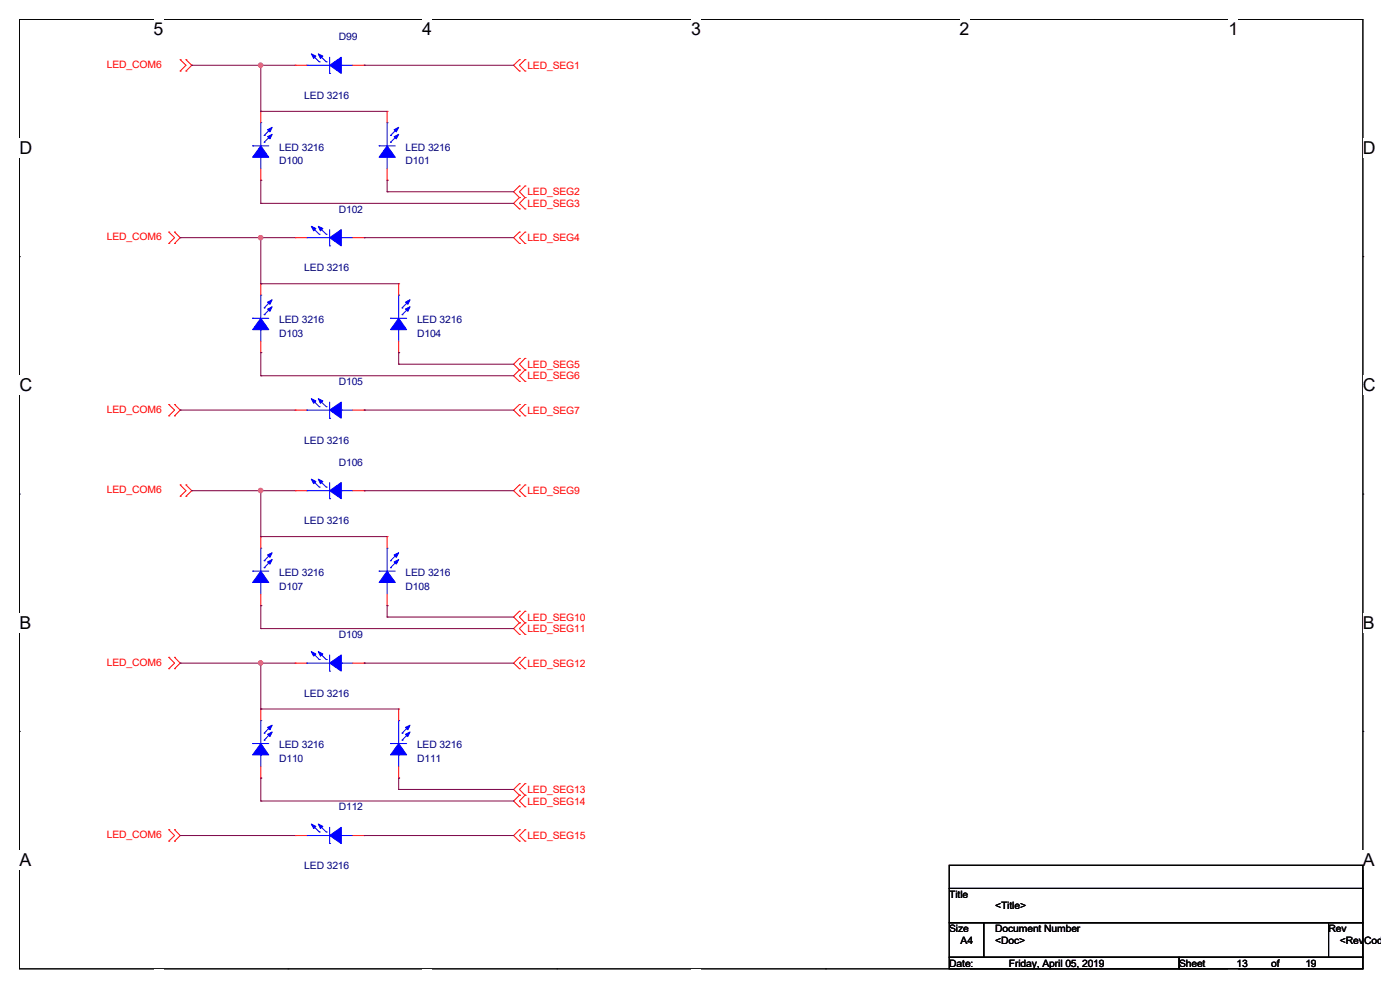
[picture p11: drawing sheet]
<svg xmlns="http://www.w3.org/2000/svg" width="297mm" height="210mm" viewBox="0 0 297 210" stroke-linecap="round" stroke-linejoin="round" font-family="sans-serif">
<path d="M4.1 4.1h285v201.4h-285z" fill="none" stroke="#000" stroke-width=".21"/>
<g fill="#fff">
<path d="M32.6 4.1h2.1v4.2h-2.1z"/>
<path d="M32.6 205.5h2.1v.4h-2.1z"/>
</g>
<path d="M61.1 4.1h.1M61.1 205.5h.1" fill="none" stroke="#000" stroke-width=".21"/>
<g fill="#fff">
<path d="M89.6 4.1h2.1v4.2h-2.1z"/>
<path d="M89.6 205.5h2.1v.4h-2.1z"/>
</g>
<path d="M118.1 4.1h.1M118.1 205.5h.1" fill="none" stroke="#000" stroke-width=".21"/>
<g fill="#fff">
<path d="M146.6 4.1h2.1v4.2h-2.1z"/>
<path d="M146.6 205.5h2.1v.4h-2.1z"/>
</g>
<path d="M175.1 4.1h.1M175.1 205.5h.1" fill="none" stroke="#000" stroke-width=".21"/>
<g fill="#fff">
<path d="M203.6 4.1h2.1v4.2h-2.1z"/>
<path d="M203.6 205.5h2.1v.4h-2.1z"/>
</g>
<path d="M232.1 4.1h.1M232.1 205.5h.1" fill="none" stroke="#000" stroke-width=".21"/>
<g fill="#fff">
<path d="M260.6 4.1h2.1v4.2h-2.1z"/>
<path d="M260.6 205.5h2.1v.4h-2.1z"/>
<path d="M4.1 29.3h2.8v4.2h-2.8z"/>
<path d="M289.1 29.3h2.8v4.2h-2.8z"/>
<path d="M4.1 79.6h2.8v4.2h-2.8z"/>
<path d="M289.1 79.6h2.8v4.2h-2.8z"/>
</g>
<path d="M4.1 54.4h.1M289.1 54.4h.1" fill="none" stroke="#000" stroke-width=".21"/>
<g fill="#fff">
<path d="M4.1 130h2.5v4.2h-2.5z"/>
<path d="M289.1 130h2.6v4.2h-2.6z"/>
</g>
<path d="M4.1 104.8h.1M289.1 104.8h.1" fill="none" stroke="#000" stroke-width=".21"/>
<g fill="#fff">
<path d="M4.1 180.3h2.6v4.2h-2.6z"/>
<path d="M289.1 180.3h2.6v4.2h-2.6z"/>
</g>
<path d="M4.1 155.2h.1M289.1 155.2h.1M201.4 183.6h87.7v4.9h-87.7zM201.4 188.5h87.7v7.2h-87.7zM201.4 195.7h7.3v7.4h-7.3zM208.7 195.7h73.2v7.4h-73.2zM281.9 195.7h7.2v7.4h-7.2zM201.4 203.1h48.7v2.4h-48.7zM250.1 203.1h39v2.4h-39z" fill="none" stroke="#000" stroke-width=".21"/>
<g fill="none" stroke="#f00" stroke-width=".21">
<path d="M38.2 12.7h.1M38.2 15.1h.1M38.2 12.7l1.3 1.1-1.3 1.3M39.5 15.1h.1M39.5 12.7h.1M39.5 12.7l1.2 1.1-1.2 1.3M62.6 13.8h.1M62.6 13.8h2.5M74.8 13.8h2.5M77.3 13.8h.1M110.2 12.7h.1M110.2 15.1h.1"/>
<path d="M110.2 12.7l-1.2 1.1 1.2 1.3M111.4 15.1h.1M111.4 12.7h.1M111.4 12.7l-1.2 1.1 1.2 1.3M55.3 38.2h.1M55.3 23.6h.1M55.3 23.6v2.4M55.3 35.8v2.4M82.1 38.2h.1M82.1 23.6h.1M82.1 23.6v2.4M82.1 35.8v2.4"/>
<path d="M110.2 39.5h.1M110.2 39.5l-1.2 1.2 1.2 1.2M111.4 39.5h.1M111.4 39.5l-1.2 1.2 1.2 1.2M35.8 49.2h.1M35.8 51.6h.1M35.8 49.2l1.2 1.2-1.2 1.2M37 51.6h.1M37 49.2h.1M37 49.2l1.2 1.2-1.2 1.2M62.6 50.4h.1M62.6 50.4h2.5"/>
<path d="M74.8 50.4h2.5M77.3 50.4h.1M110.2 41.9h.1M110.2 44.3h.1M110.2 49.2h.1M110.2 51.6h.1M110.2 41.9l-1.2 1.2 1.2 1.2M110.2 49.2l-1.2 1.2 1.2 1.2M111.4 41.9h.1M111.4 44.3h.1M111.4 51.6h.1M111.4 49.2h.1"/>
<path d="M111.4 41.9l-1.2 1.2 1.2 1.2M111.4 49.2l-1.2 1.2 1.2 1.2M55.3 74.8h.1M55.3 60.2h.1M55.3 60.2v2.4M55.3 72.4v2.4M84.6 74.8h.1M84.6 60.2h.1M84.6 60.2v2.4M84.6 72.4v2.4M110.2 76h.1M110.2 78.5h.1"/>
<path d="M110.2 76l-1.2 1.3 1.2 1.2M110.2 78.5l-1.2 1.2 1.2 1.2M111.4 78.5h.1M111.4 76h.1M111.4 76l-1.2 1.3 1.2 1.2M111.4 78.5l-1.2 1.2 1.2 1.2M35.8 85.8h.1M35.8 88.2h.1M35.8 85.8l1.2 1.2-1.2 1.2M37 88.2h.1M37 85.8h.1M37 85.8l1.2 1.2-1.2 1.2"/>
<path d="M62.6 87h.1M62.6 87h2.5M74.8 87h2.5M77.3 87h.1M110.2 80.9h.1M110.2 85.8h.1M110.2 88.2h.1M110.2 85.8l-1.2 1.2 1.2 1.2M111.4 80.9h.1M111.4 88.2h.1M111.4 85.8h.1M111.4 85.8l-1.2 1.2 1.2 1.2"/>
<path d="M38.2 102.9h.1M38.2 105.3h.1M38.2 102.9l1.3 1.2-1.3 1.2M39.5 105.3h.1M39.5 102.9h.1M39.5 102.9l1.2 1.2-1.2 1.2M55.3 113.8h.1M55.3 113.8v2.5M62.6 104.1h.1M62.6 104.1h2.5M74.8 104.1h2.5M77.3 104.1h.1"/>
<path d="M82.1 113.8h.1M82.1 113.8v2.5M110.2 102.9h.1M110.2 105.3h.1M110.2 102.9l-1.2 1.2 1.2 1.2M111.4 105.3h.1M111.4 102.9h.1M111.4 102.9l-1.2 1.2 1.2 1.2M35.8 139.4h.1M35.8 139.4l1.2 1.3-1.2 1.2M37 139.4h.1M37 139.4l1.2 1.3-1.2 1.2"/>
<path d="M55.3 128.5h.1M55.3 126v2.5M82.1 128.5h.1M82.1 126v2.5M110.2 129.7h.1M110.2 132.1h.1M110.2 134.6h.1M110.2 139.4h.1M110.2 129.7l-1.2 1.2 1.2 1.2M110.2 132.1l-1.2 1.2 1.2 1.3M110.2 139.4l-1.2 1.3 1.2 1.2M111.4 132.1h.1"/>
<path d="M111.4 129.7h.1M111.4 134.6h.1M111.4 139.4h.1M111.4 129.7l-1.2 1.2 1.2 1.2M111.4 132.1l-1.2 1.2 1.2 1.3M111.4 139.4l-1.2 1.3 1.2 1.2M35.8 141.9h.1M37 141.9h.1M55.3 150.4h.1M55.3 150.4v2.5M62.6 140.7h.1M62.6 140.7h2.5"/>
<path d="M74.8 140.7h2.5M77.3 140.7h.1M84.6 150.4h.1M84.6 150.4v2.5M110.2 141.9h.1M111.4 141.9h.1M35.8 176h.1M35.8 178.4h.1M35.8 176l1.2 1.2-1.2 1.2M37 178.4h.1M37 176h.1M37 176l1.2 1.2-1.2 1.2"/>
<path d="M55.3 165.1h.1M55.3 162.6v2.5M62.6 177.2h.1M62.6 177.2h2.5M74.8 177.2h2.5M77.3 177.2h.1M84.6 165.1h.1M84.6 162.6v2.5M110.2 166.2h.1M110.2 168.7h.1M110.2 171.2h.1M110.2 176h.1"/>
<path d="M110.2 178.4h.1M110.2 166.2l-1.2 1.3 1.2 1.2M110.2 168.7l-1.2 1.2 1.2 1.3M110.2 176l-1.2 1.2 1.2 1.2M111.4 168.7h.1M111.4 166.2h.1M111.4 171.2h.1M111.4 178.4h.1M111.4 176h.1M111.4 166.2l-1.2 1.3 1.2 1.2M111.4 168.7l-1.2 1.2 1.2 1.3M111.4 176l-1.2 1.2 1.2 1.2"/>
</g>
<g fill="none" stroke="#00f" stroke-width=".21">
<path d="M65.1 13.8h.1M65.1 13.8h4.8M66.3 11.7l1.4 1.4M67.7 13.1h.1M67.7 11.7l1.5 1.4M69.2 13.1h.1M69.9 15.6h.1M69.9 12.1v3.5M72.4 13.8h.1M72.4 13.8h2.4M53.6 30.9h.1M53.6 30.9h3.4"/>
<path d="M55.3 33.4h.1M55.3 26h.1M55.3 26v4.9M55.3 33.4v2.4M56 30.2h.1M56 28.7h.1M57.5 28.7l-1.5 1.5M57.5 27.3l-1.5 1.4M80.4 30.9h.1M80.4 30.9h3.5M82.1 33.4h.1M82.1 26h.1"/>
<path d="M82.1 26v4.9M82.1 33.4v2.4M82.8 30.2h.1M82.8 28.7h.1M84.3 28.7l-1.5 1.5M84.3 27.3l-1.5 1.4M65.1 50.4h.1M65.1 50.4h4.8M66.3 48.3l1.4 1.4M67.7 49.7h.1M67.7 48.3l1.5 1.4M69.2 49.7h.1"/>
<path d="M69.9 52.2h.1M69.9 48.7v3.5M72.4 50.4h.1M72.4 50.4h2.4M53.6 67.5h.1M53.6 67.5h3.4M55.3 69.9h.1M55.3 62.6h.1M55.3 62.6v4.9M55.3 69.9v2.5M56 66.8h.1M56 65.3h.1"/>
<path d="M57.5 65.3l-1.5 1.5M57.5 63.8l-1.5 1.5M82.8 67.5h.1M82.8 67.5h3.5M84.6 69.9h.1M84.6 62.6h.1M84.6 62.6v4.9M84.6 69.9v2.5M85.3 66.8h.1M85.3 65.3h.1M86.8 65.3l-1.5 1.5M86.8 63.8l-1.5 1.5"/>
<path d="M65.1 87h.1M65.1 87h4.8M66.3 84.8l1.4 1.5M67.7 86.3h.1M67.7 84.8l1.5 1.5M69.2 86.3h.1M69.9 88.7h.1M69.9 85.3v3.4M72.4 87h.1M72.4 87h2.4M55.3 116.3h.1M55.3 116.3v4.9"/>
<path d="M56 119h.1M57.5 119l-1.5 1.4M57.5 117.5l-1.5 1.5M65.1 104.1h.1M65.1 104.1h4.8M66.3 101.9l1.4 1.4M67.7 103.3h.1M67.7 101.9l1.5 1.4M69.2 103.3h.1M69.9 105.8h.1M69.9 102.4v3.4M72.4 104.1h.1"/>
<path d="M72.4 104.1h2.4M82.1 116.3h.1M82.1 116.3v4.9M82.8 119h.1M84.3 119l-1.5 1.4M84.3 117.5l-1.5 1.5M53.6 121.2h.1M53.6 121.2h3.4M55.3 123.6h.1M55.3 123.6v2.4M56 120.4h.1M66.3 138.5l1.4 1.4"/>
<path d="M67.7 139.9h.1M67.7 138.5l1.5 1.4M69.2 139.9h.1M69.9 138.9v3.5M80.4 121.2h.1M80.4 121.2h3.5M82.1 123.6h.1M82.1 123.6v2.4M82.8 120.4h.1M53.6 157.7h.1M53.6 157.7h3.4M55.3 152.9h.1"/>
<path d="M55.3 152.9v4.8M56 157h.1M56 155.5h.1M57.5 155.5l-1.5 1.5M57.5 154.1l-1.5 1.4M65.1 140.7h.1M65.1 140.7h4.8M69.9 142.4h.1M72.4 140.7h.1M72.4 140.7h2.4M82.8 157.7h.1M82.8 157.7h3.5"/>
<path d="M84.6 152.9h.1M84.6 152.9v4.8M85.3 157h.1M85.3 155.5h.1M86.8 155.5l-1.5 1.5M86.8 154.1l-1.5 1.4M55.3 160.1h.1M55.3 160.1v2.5M65.1 177.2h.1M65.1 177.2h4.8M66.3 175l1.4 1.5M67.7 176.5h.1"/>
<path d="M67.7 175l1.5 1.5M69.2 176.5h.1M69.9 178.9h.1M69.9 175.5v3.4M72.4 177.2h.1M72.4 177.2h2.4M84.6 160.1h.1M84.6 160.1v2.5"/>
</g>
<g fill="#00f" stroke="#00f" stroke-width=".21">
<path d="M69.9 177.2l2.5-1.7v3.4z" fill-rule="evenodd"/>
<path d="M66 174.8l1 .5-.5 .5z" fill-rule="evenodd"/>
<path d="M67.5 174.8l1 .5-.5 .5z" fill-rule="evenodd"/>
<path d="M84.6 157.7l1.7 2.4h-3.5z" fill-rule="evenodd"/>
<path d="M86 154.3l1-.5-.5 1z" fill-rule="evenodd"/>
<path d="M86 155.8l1-.5-.5 1z" fill-rule="evenodd"/>
<path d="M84.6 67.5l1.7 2.4h-3.5z" fill-rule="evenodd"/>
<path d="M86 64.1l1-.5-.5 1z" fill-rule="evenodd"/>
<path d="M86 65.6l1-.5-.5 .9z" fill-rule="evenodd"/>
<path d="M69.9 50.4l2.5-1.7v3.5z" fill-rule="evenodd"/>
<path d="M66 48l1 .5-.5 .5z" fill-rule="evenodd"/>
<path d="M67.5 48l1 .5-.5 .5z" fill-rule="evenodd"/>
<path d="M69.9 87l2.5-1.7v3.4z" fill-rule="evenodd"/>
<path d="M66 84.6l1 .4-.5 .6z" fill-rule="evenodd"/>
<path d="M67.5 84.6l1 .4-.5 .6z" fill-rule="evenodd"/>
<path d="M55.3 121.2l1.7 2.4h-3.4z" fill-rule="evenodd"/>
<path d="M56.8 117.7l.9-.4-.4 .9z" fill-rule="evenodd"/>
<path d="M56.8 119.2l.9-.5-.4 1z" fill-rule="evenodd"/>
<path d="M82.1 30.9l1.8 2.5h-3.5z" fill-rule="evenodd"/>
<path d="M83.6 27.5l1-.5-.5 1z" fill-rule="evenodd"/>
<path d="M83.6 29l1-.5-.5 1z" fill-rule="evenodd"/>
<path d="M55.3 67.5l1.7 2.4h-3.4z" fill-rule="evenodd"/>
<path d="M56.8 64.1l.9-.5-.4 1z" fill-rule="evenodd"/>
<path d="M56.8 65.6l.9-.5-.4 .9z" fill-rule="evenodd"/>
<path d="M69.9 104.1l2.5-1.7v3.4z" fill-rule="evenodd"/>
<path d="M66 101.6l1 .6-.5 .4z" fill-rule="evenodd"/>
<path d="M67.5 101.6l1 .6-.5 .4z" fill-rule="evenodd"/>
<path d="M55.3 30.9l1.7 2.5h-3.4z" fill-rule="evenodd"/>
<path d="M56.8 27.5l.9-.5-.4 1z" fill-rule="evenodd"/>
<path d="M56.8 29l.9-.5-.4 1z" fill-rule="evenodd"/>
<path d="M55.3 157.7l1.7 2.4h-3.4z" fill-rule="evenodd"/>
<path d="M56.8 154.3l.9-.5-.4 1z" fill-rule="evenodd"/>
<path d="M56.8 155.8l.9-.5-.4 1z" fill-rule="evenodd"/>
<path d="M69.9 140.7l2.5-1.8v3.5z" fill-rule="evenodd"/>
<path d="M66 138.2l1 .5-.5 .5z" fill-rule="evenodd"/>
<path d="M67.5 138.2l1 .5-.5 .5z" fill-rule="evenodd"/>
<path d="M82.1 121.2l1.8 2.4h-3.5z" fill-rule="evenodd"/>
<path d="M83.6 117.7l1-.4-.5 .9z" fill-rule="evenodd"/>
<path d="M83.6 119.2l1-.5-.5 1z" fill-rule="evenodd"/>
<path d="M69.9 13.8l2.5-1.7v3.5z" fill-rule="evenodd"/>
<path d="M66 11.4l1 .5-.5 .5z" fill-rule="evenodd"/>
<path d="M67.5 11.4l1 .5-.5 .5z" fill-rule="evenodd"/>
</g>
<g fill="none" stroke="#800040" stroke-width=".21">
<path d="M40.7 13.8h.1M40.7 13.8h21.9M55.3 13.8h.1M55.3 13.8v9.8M77.3 13.8h.1M77.3 13.8h31.7M55.3 23.6h.1M55.3 38.2h.1M55.3 38.2v4.9M55.3 23.6h26.8M82.1 38.2h.1M82.1 38.2v2.5"/>
<path d="M38.2 50.4h.1M38.2 50.4h24.4M55.3 43.1h.1M55.3 50.4h.1M55.3 50.4v9.8M55.3 43.1h53.7M77.3 50.4h.1M77.3 50.4h31.7M82.1 40.7h.1M82.1 40.7h26.9M55.3 60.2h.1M55.3 74.8h.1"/>
<path d="M55.3 79.7h.1M55.3 74.8v4.9M55.3 60.2h29.3M55.3 79.7h53.7M84.6 74.8h.1M84.6 77.3h.1M84.6 74.8v2.5M84.6 77.3h24.4M38.2 87h.1M38.2 87h24.4M77.3 87h.1M77.3 87h31.7"/>
<path d="M40.7 104.1h.1M40.7 104.1h21.9M55.3 104.1h.1M55.3 113.8h.1M55.3 104.1v9.7M55.3 113.8h26.8M77.3 104.1h.1M77.3 104.1h31.7M55.3 128.5h.1M55.3 133.3h.1M55.3 128.5v4.8M55.3 133.3h53.7"/>
<path d="M82.1 128.5h.1M82.1 130.9h.1M82.1 128.5v2.4M82.1 130.9h26.9M38.2 140.7h.1M38.2 140.7h24.4M55.3 140.7h.1M55.3 150.4h.1M55.3 140.7v9.7M55.3 150.4h29.3M77.3 140.7h.1M77.3 140.7h31.7"/>
<path d="M38.2 177.2h.1M38.2 177.2h24.4M55.3 165.1h.1M55.3 169.9h.1M55.3 165.1v4.8M55.3 169.9h53.7M77.3 177.2h.1M77.3 177.2h31.7M84.6 165.1h.1M84.6 167.5h.1M84.6 165.1v2.4M84.6 167.5h24.4"/>
</g>
<g fill="#f0f" stroke="#f0f" stroke-width=".21">
<circle cx="55.3" cy="50.4" r=".47"/>
<circle cx="55.3" cy="13.8" r=".47"/>
<circle cx="55.3" cy="104.1" r=".47"/>
<circle cx="55.3" cy="140.6" r=".47"/>
</g>
<g font-size="3.8">
<text x="32.6" y="7.5">5</text>
<text x="89.6" y="7.5">4</text>
<text x="146.6" y="7.5">3</text>
<text x="203.6" y="7.5">2</text>
<text x="260.6" y="7.5">1</text>
<text x="4.1" y="32.6">D</text>
<text x="289.1" y="32.6">D</text>
<text x="4.1" y="83">C</text>
<text x="289.1" y="83">C</text>
<text x="4.1" y="133.3">B</text>
<text x="289.1" y="133.3">B</text>
<text x="4.1" y="183.7">A</text>
<text x="289.1" y="183.7">A</text>
</g>
<g font-size="2.2" fill="#000080">
<text x="71.9" y="8.6">D99</text>
<text x="64.6" y="21">LED 3216</text>
<text x="59.2" y="34.9">D100</text>
<text x="59.2" y="32">LED 3216</text>
<text x="86" y="34.9">D101</text>
<text x="86" y="32">LED 3216</text>
<text x="71.9" y="45.1">D102</text>
<text x="64.6" y="57.5">LED 3216</text>
<text x="59.2" y="71.5">D103</text>
<text x="59.2" y="68.5">LED 3216</text>
<text x="88.5" y="71.5">D104</text>
<text x="88.5" y="68.5">LED 3216</text>
<text x="71.9" y="81.7">D105</text>
<text x="64.6" y="94.1">LED 3216</text>
<text x="71.9" y="98.8">D106</text>
<text x="64.6" y="111.2">LED 3216</text>
<text x="59.2" y="125.1">D107</text>
<text x="59.2" y="122.2">LED 3216</text>
<text x="86" y="125.1">D108</text>
<text x="86" y="122.2">LED 3216</text>
<text x="71.9" y="135.3">D109</text>
<text x="64.6" y="147.8">LED 3216</text>
<text x="59.2" y="161.7">D110</text>
<text x="59.2" y="158.7">LED 3216</text>
<text x="88.5" y="161.7">D111</text>
<text x="88.5" y="158.7">LED 3216</text>
<text x="71.9" y="171.9">D112</text>
<text x="64.6" y="184.4">LED 3216</text>
</g>
<g font-size="2.2" fill="#f00">
<text x="22.6" y="14.4">LED_COM6</text>
<text x="111.9" y="14.6">LED_SEG1</text>
<text x="111.9" y="41.4">LED_SEG2</text>
<text x="111.9" y="43.9">LED_SEG3</text>
<text x="22.6" y="51">LED_COM6</text>
<text x="111.9" y="51.2">LED_SEG4</text>
<text x="111.9" y="78">LED_SEG5</text>
<text x="111.9" y="80.5">LED_SEG6</text>
<text x="22.6" y="87.5">LED_COM6</text>
<text x="111.9" y="87.8">LED_SEG7</text>
<text x="22.6" y="104.6">LED_COM6</text>
<text x="111.9" y="104.9">LED_SEG9</text>
<text x="111.9" y="131.7">LED_SEG10</text>
<text x="111.9" y="134.1">LED_SEG11</text>
<text x="22.6" y="141.2">LED_COM6</text>
<text x="111.9" y="141.4">LED_SEG12</text>
<text x="111.9" y="168.2">LED_SEG13</text>
<text x="111.9" y="170.7">LED_SEG14</text>
<text x="22.6" y="177.8">LED_COM6</text>
<text x="111.9" y="178">LED_SEG15</text>
</g>
<g font-size="2.2">
<text x="201.4" y="190.5">Title</text>
<text x="201.4" y="197.7">Size</text>
<text x="211.1" y="197.7">Document Number</text>
<text x="211.1" y="192.9">&lt;Title&gt;</text>
<text x="281.8" y="197.7">Rev</text>
<text x="203.8" y="200.2">A4</text>
<text x="211.1" y="200.2">&lt;Doc&gt;</text>
<text x="284.3" y="200.2">&lt;RevCode&gt;</text>
<text x="201.4" y="205.1">Date:</text>
<text x="214" y="205.1">Friday, April 05, 2019</text>
<text x="250.1" y="205.1">Sheet</text>
<text x="262.3" y="205.1">13</text>
<text x="269.7" y="205.1">of</text>
<text x="276.9" y="205.1">19</text>
</g>
</svg>
